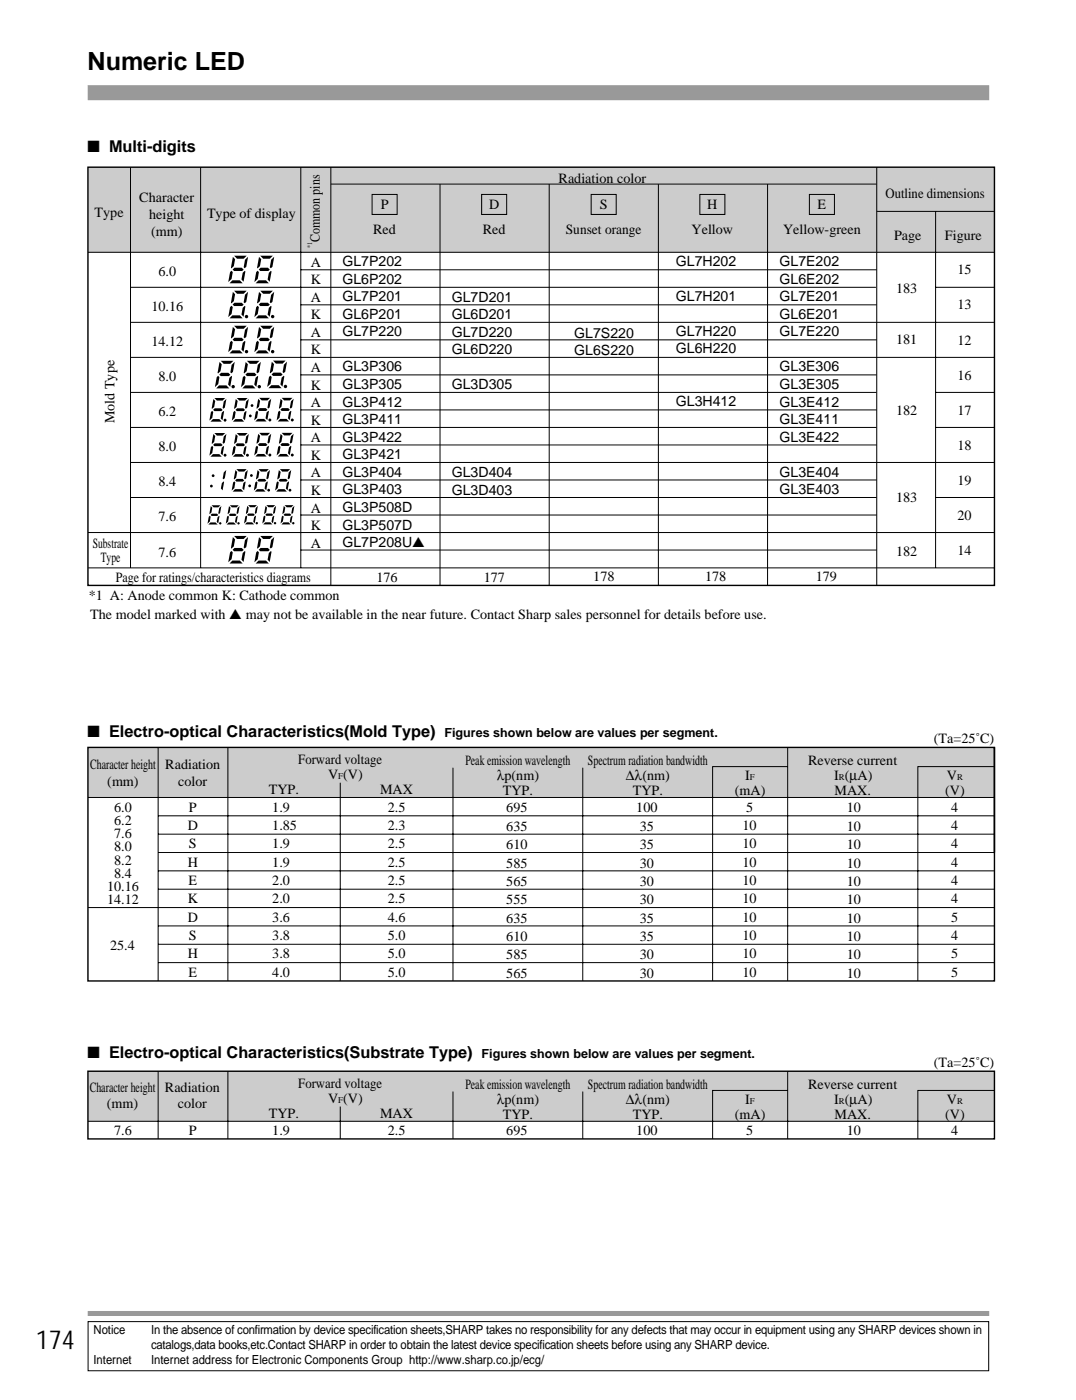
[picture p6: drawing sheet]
<svg xmlns="http://www.w3.org/2000/svg" width="215mm" height="280mm" viewBox="0 0 215 280" stroke-linecap="round" stroke-linejoin="round" font-family="sans-serif">
<path d="M17.5 262.5h180" fill="none" stroke="#999" stroke-width="1" stroke-linecap="butt"/>
<path d="M17.6 264.1h179.8v9.8h-179.8z" fill="none" stroke="#000" stroke-width=".2"/>
<path d="M17.5 18.5h180" fill="none" stroke="#999" stroke-width="3" stroke-linecap="butt"/>
<path d="M17.6 33.4h181v17h-181z" fill="#ccc"/>
<g fill="none" stroke="#000" stroke-width=".2">
<path d="M26.1 33.4v80.1M40.1 33.4v80.1M60.1 33.4v80.1M66.1 33.4v83.6M66.1 36.8h108.9M74.3 38.9h5v4h-5zM87.9 36.8v80.2M96.2 38.9h5v4h-5zM109.7 36.8v80.2M118 38.9h5v4h-5zM131.5 36.8v80.2M139.7 38.9h5v4h-5z"/>
<path d="M153.3 36.8v80.2M161.6 38.9h5v4h-5zM175.1 33.4v83.6M17.6 50.4h181M26.1 57.4h148.8M60 53.9h115.1M175.1 42.2h23.5M186.7 57.4h11.8M186.8 42.2v71.3M26 71.4h172.6M26 64.4h172.6M26.1 78.4h148.9"/>
<path d="M60 60.9h115.1M60 67.9h115.1M60 74.9h115.1M186.8 78.4h11.8M26.1 85.4h148.9M26.1 99.4h148.9M26.1 92.4h172.5M60 81.9h115.1M60 88.9h115.1M60 95.9h115.1M186.8 99.4h11.8M186.8 85.4h11.7"/>
<path d="M17.6 106.4h180.9M17.6 113.5h180.9M60 102.9h115.1M60 109.9h115.1"/>
</g>
<path d="M17.6 33.4h181v83.6h-181z" fill="none" stroke="#000" stroke-width=".28"/>
<g fill="#000">
<path d="M46.2 54.1l.3 .3-.3 1.3-.6 .7 .3-2zM46.4 56h1.5l.6 .6h-2.7zM46.5 51.3l.4 .5-.2 1.4-.5 .4-.1-.1zM46.5 58.3l.4 .5-.2 1.4-.5 .4-.1-.1zM46.7 51.1h2.6l-.6 .6h-1.4zM46.7 58.1h2.6l-.6 .6h-1.4zM46.4 53.9l.4-.4h1.5l.4 .4-.4 .3h-1.5zM48.5 54.5l.4-.4 .1 .1-.4 2.1-.4-.5zM48.9 51.9l.6-.6-.3 2-.3 .3-.2-.2zM48.9 58.9l.6-.6-.3 2-.3 .3-.2-.2zM51.4 54.1l.3 .3-.2 1.3-.7 .7 .4-2zM51.6 56h1.5l.6 .6h-2.6z"/>
<path d="M51.7 51.3l.5 .5-.3 1.4-.5 .4-.1-.1zM51.7 58.3l.5 .5-.3 1.4-.5 .4-.1-.1zM52 51.1h2.5l-.6 .6h-1.4zM52 58.1h2.5l-.6 .6h-1.4zM52 53.5h1.5l.4 .4-.3 .3h-1.6l-.3-.3zM53.7 54.5l.4-.4 .1 .1-.3 2.1-.5-.5zM54.1 51.9l.7-.6-.4 2-.3 .3-.2-.2zM54.1 58.9l.7-.6-.4 2-.3 .3-.2-.2zM42.6 79.7l.4 .4-.2 1.2-.4 .4-.1-.1zM42.8 79.5h2.2l-.6 .5h-1.1zM43.5 75.1l.3 .3-.2 1.3-.7 .7 .4-2zM43.7 77h1.5l.6 .6h-2.6z"/>
<path d="M43.8 72.3l.5 .5-.3 1.4-.5 .4-.1-.1zM44.1 72.1h2.5l-.6 .6h-1.3zM43.8 74.9l.4-.4h1.4l.4 .4-.3 .3h-1.6zM44.7 80.2l.5-.5-.3 1.7-.3 .3-.2-.2zM45.8 75.5l.4-.4 .1 .1-.3 2.1-.5-.5zM46.2 61.1l.3 .3-.3 1.3-.6 .7 .3-2zM46.2 68.1l.3 .3-.3 1.3-.6 .7 .3-2zM46.4 63h1.5l.6 .6h-2.7zM46.4 70h1.5l.6 .6h-2.7zM46.5 65.3l.4 .5-.2 1.4-.5 .4-.1-.1zM46.7 65.1h2.6l-.6 .6h-1.4zM46.4 60.9l.4-.4h1.5l.4 .4-.4 .3h-1.5z"/>
<path d="M46.4 67.9l.4-.4h1.5l.4 .4-.4 .3h-1.5zM46.3 72.9l.6-.6-.4 2-.3 .3-.2-.2zM47.1 79.7l.4 .4-.3 1.2-.4 .4-.1-.1zM47.3 79.5h2.1l-.5 .5h-1.1zM48.5 61.5l.4-.4 .1 .1-.4 2.1-.4-.5zM48.5 68.5l.4-.4 .1 .1-.4 2.1-.4-.5zM48.8 75.1l.2 .3-.2 1.3-.7 .7 .4-2zM49 77h1.4l.6 .6h-2.6zM49.1 72.3l.4 .5-.3 1.4-.4 .4-.1-.1zM49.3 72.1h2.5l-.6 .6h-1.3zM49 74.9l.4-.4h1.4l.4 .4-.3 .3h-1.6zM48.9 65.9l.6-.6-.3 2-.3 .3-.2-.2z"/>
<path d="M49.2 80.2l.5-.5-.3 1.7-.3 .3-.2-.2zM51 75.5l.4-.4 .2 .1-.4 2.1-.4-.5zM51.4 61.1l.3 .3-.2 1.3-.7 .7 .4-2zM51.4 68.1l.3 .3-.2 1.3-.7 .7 .4-2zM51.5 79.7l.4 .4-.2 1.2-.4 .4-.1-.1zM51.6 63h1.5l.6 .6h-2.6zM51.6 70h1.5l.6 .6h-2.6zM51.7 65.3l.5 .5-.3 1.4-.5 .4-.1-.1zM51.8 79.5h2.1l-.5 .5h-1.1zM52 65.1h2.5l-.6 .6h-1.4zM52 60.5h1.5l.4 .4-.3 .3h-1.6l-.3-.3zM52 67.5h1.5l.4 .4-.3 .3h-1.6l-.3-.3z"/>
<path d="M51.5 72.9l.6-.6-.4 2-.3 .3-.2-.2zM53.7 61.5l.4-.4 .1 .1-.3 2.1-.5-.5zM53.7 68.5l.4-.4 .1 .1-.3 2.1-.5-.5zM54 75.1l.3 .2-.3 1.4-.7 .6 .4-2zM53.6 80.2l.6-.5-.4 1.7-.2 .2-.2-.1zM54.2 77h1.5l.5 .6h-2.6zM54.3 72.3l.4 .4-.2 1.4-.5 .5-.1-.1zM54.5 72.1h2.5l-.6 .6h-1.3zM54.2 74.8l.4-.3h1.4l.4 .3-.3 .3h-1.6zM54.1 65.9l.7-.6-.4 2-.3 .3-.2-.2zM56 79.7l.4 .4-.2 1.2-.4 .4-.1-.1zM56.2 75.5l.4-.4 .2 .1-.4 2.1-.4-.5z"/>
<path d="M56.2 79.5h2.2l-.5 .5h-1.2zM56.7 72.9l.6-.6-.4 2-.3 .3-.2-.2zM58.1 80.2l.5-.5-.3 1.7-.3 .2-.1-.1zM42.4 82.1l.2 .2-.2 1.2-.6 .6 .3-1.8zM42.4 89.1l.2 .2-.2 1.2-.6 .6 .3-1.8zM42.5 83.7h1.3l.5 .6h-2.3zM42.5 90.7h1.3l.5 .6h-2.3zM42.6 86.7l.4 .4-.2 1.2-.4 .4-.1-.1zM42.8 86.5h2.2l-.6 .5h-1.1zM42.9 81.6h1.2l.3 .3-.2 .3h-1.4l-.2-.3zM42.9 88.6h1.2l.3 .3-.2 .3h-1.4l-.2-.3zM44.3 82.5l.3-.4 .1 .1-.3 1.8-.3-.4z"/>
<path d="M44.3 89.5l.3-.4 .1 .1-.3 1.8-.3-.4zM44.3 96.5l.3-.3 .1 .1-.3 1.7-.3-.4zM44.7 94.4l.5-.5-.3 1.7-.3 .2-.1-.2zM44.7 87.2l.5-.5-.3 1.7-.3 .3-.2-.2zM46.8 96.2l.2 .2-.2 1.1-.6 .5 .3-1.6zM46.8 82.1l.3 .2-.2 1.2-.6 .6 .3-1.8zM46.8 89.1l.3 .2-.2 1.2-.6 .6 .3-1.8zM46.9 97.7h1.2l.5 .5h-2.1zM47 83.7h1.3l.5 .6h-2.3zM47 90.7h1.3l.5 .6h-2.3zM47 93.9l.4 .4-.2 1.1-.4 .4zM47.1 86.7l.4 .4-.3 1.2-.4 .4-.1-.1z"/>
<path d="M47.2 93.7h2l-.4 .5h-1.1zM47 96l.3-.3h1.1l.4 .3-.3 .2h-1.3zM47.3 86.5h2.1l-.5 .5h-1.1zM47.3 81.6h1.3l.3 .3-.2 .3h-1.4l-.3-.3zM47.3 88.6h1.3l.3 .3-.2 .3h-1.4l-.3-.3zM48.6 96.5l.3-.3 .1 .1-.3 1.7-.3-.4zM48.8 82.5l.3-.4 .1 .1-.3 1.8-.4-.4zM48.8 89.5l.3-.4 .1 .1-.3 1.8-.4-.4zM49 94.4l.5-.5-.3 1.7-.3 .2-.1-.2zM49.2 87.2l.5-.5-.3 1.7-.3 .3-.2-.2zM51.2 96.2l.2 .2-.2 1.1-.5 .5 .3-1.6zM51.3 82.1l.2 .2-.2 1.2-.5 .5 .3-1.7z"/>
<path d="M51.3 89.1l.2 .2-.2 1.2-.5 .5 .3-1.7zM51.4 97.7h1.2l.4 .5h-2.1zM51.4 93.9l.4 .4-.2 1.1-.4 .4zM51.5 83.7h1.2l.5 .5h-2.2zM51.5 90.7h1.2l.5 .5h-2.2zM51.5 86.7l.4 .4-.2 1.2-.4 .4-.1-.1zM51.6 93.7h2.1l-.5 .5h-1.1zM51.4 96l.3-.3h1.2l.3 .3-.3 .2h-1.3zM51.8 86.5h2.1l-.5 .5h-1.1zM51.8 81.6h1.3l.3 .3-.3 .2h-1.3l-.3-.2zM51.8 88.6h1.3l.3 .3-.3 .2h-1.3l-.3-.2zM53 96.5l.4-.3 .1 .1-.3 1.7-.4-.4z"/>
<path d="M53.2 82.4l.4-.3 .1 .1-.3 1.8-.4-.4zM53.2 89.4l.4-.3 .1 .1-.3 1.8-.4-.4zM53.4 94.4l.5-.5-.3 1.7-.2 .2-.2-.2zM53.6 87.2l.6-.5-.4 1.7-.2 .2-.2-.1zM55.4 96.2l.3 .2-.2 1.1-.6 .5 .3-1.6zM55.6 97.7h1.2l.5 .5h-2.2zM55.7 93.9l.3 .4-.2 1.1-.4 .4zM55.8 82.1l.2 .2-.2 1.2-.6 .5 .3-1.7zM55.8 89.1l.2 .2-.2 1.2-.6 .5 .3-1.7zM55.9 93.7h2l-.5 .5h-1zM55.6 96l.3-.3h1.2l.3 .3-.2 .2h-1.3zM55.9 83.7h1.3l.5 .5h-2.2z"/>
<path d="M55.9 90.7h1.3l.5 .5h-2.2zM56 86.7l.4 .4-.2 1.2-.4 .4-.1-.1zM56.2 86.5h2.2l-.5 .5h-1.2zM56.3 81.6h1.2l.4 .3-.3 .2h-1.4l-.2-.2zM56.3 88.6h1.2l.4 .3-.3 .2h-1.4l-.2-.2zM57.3 96.5l.3-.3 .1 .1-.3 1.7-.3-.4zM57.7 82.4l.4-.3 .1 .1-.3 1.8-.4-.4zM57.7 89.4l.4-.3 .1 .1-.3 1.8-.4-.4zM57.7 94.4l.5-.5-.3 1.7-.3 .2-.2-.2zM58.1 87.2l.5-.5-.3 1.7-.3 .2-.1-.1zM41.9 103.1l.2 .1-.2 1-.5 .4 .3-1.3zM42 104.4h1l.4 .4h-1.8z"/>
<path d="M42.1 101.1l.3 .3-.2 1-.3 .3zM42.2 101h1.8l-.4 .4h-.9zM42.3 102.6h1l.3 .3-.2 .2h-1.1l-.3-.2zM43.4 103.4l.3-.3 .1 .1-.2 1.4-.3-.3zM43.8 101.5l.4-.4-.3 1.4-.2 .2-.1-.1zM45.5 103.1l.2 .1-.2 1-.4 .4 .2-1.3zM45.7 104.4h1l.4 .4h-1.8zM45.7 101.1l.3 .3-.1 1-.4 .3zM45.9 101h1.8l-.5 .4h-.9zM45.9 102.6h1.1l.2 .3-.2 .2h-1.1l-.2-.2zM46.2 110.1l.3 .3-.3 1.3-.6 .7 .3-2zM46.4 112h1.5l.6 .6h-2.7z"/>
<path d="M46.5 107.3l.4 .5-.2 1.4-.5 .4-.1-.1zM46.7 107.1h2.6l-.6 .6h-1.4zM46.4 109.9l.4-.4h1.5l.4 .4-.4 .3h-1.5zM47.1 103.4l.3-.3 .1 .1-.3 1.4-.3-.3zM47.4 101.5l.4-.4-.2 1.4-.2 .2-.2-.1zM48.5 110.5l.4-.4 .1 .1-.4 2.1-.4-.5zM49.2 103l.2 .2-.2 1-.5 .4 .3-1.4zM49.3 104.4h1l.4 .4h-1.8zM49.4 101.1l.3 .3-.2 1-.3 .3zM48.9 107.9l.6-.6-.3 2-.3 .3-.2-.2zM49.5 100.9h1.8l-.4 .5h-1zM49.6 102.6h1l.3 .3-.2 .2h-1.2l-.2-.2z"/>
<path d="M50.7 103.3l.3-.3 .1 .1-.2 1.5-.3-.3zM51.4 110.1l.3 .3-.2 1.3-.7 .7 .4-2zM51.1 101.5l.4-.4-.3 1.4-.2 .2-.1-.2zM51.6 112h1.5l.6 .6h-2.6zM51.7 107.3l.5 .5-.3 1.4-.5 .4-.1-.1zM52 107.1h2.5l-.6 .6h-1.4zM52 109.5h1.5l.4 .4-.3 .3h-1.6l-.3-.3zM52.8 103l.2 .2-.2 1-.4 .4 .2-1.4zM52.9 104.4h1.1l.4 .4h-1.9zM53 101.1l.3 .3-.2 1-.3 .3zM53.2 100.9h1.7l-.4 .5h-.9zM53 102.9l.2-.3h1.1l.2 .3-.2 .2h-1.1z"/>
<path d="M53.7 110.5l.4-.4 .1 .1-.3 2.1-.5-.5zM54.4 103.3l.3-.3 .1 .1-.3 1.5-.3-.3zM54.1 107.9l.7-.6-.4 2-.3 .3-.2-.2zM54.7 101.5l.4-.4-.2 1.4-.2 .2-.2-.2zM56.5 103l.1 .2-.1 1-.5 .4 .3-1.4zM56.6 104.4h1l.4 .4h-1.8zM56.7 101.1l.3 .3-.2 1-.3 .3zM56.8 100.9h1.8l-.4 .5h-1zM56.9 102.6h1l.3 .3-.3 .2h-1.1l-.2-.2zM58 103.3l.3-.3 .1 .1-.3 1.5-.2-.3zM58.3 101.5l.5-.4-.3 1.4-.2 .2-.1-.1z"/>
<circle cx="46.6" cy="77.3" r=".34"/>
<circle cx="49.2" cy="63.3" r=".34"/>
<circle cx="49.2" cy="70.3" r=".34"/>
<circle cx="51.8" cy="77.3" r=".34"/>
<circle cx="54.4" cy="63.3" r=".34"/>
<circle cx="54.4" cy="70.3" r=".34"/>
<circle cx="57" cy="77.2" r=".34"/>
<circle cx="42.2" cy="97.1" r=".28"/>
<circle cx="42.6" cy="95.1" r=".28"/>
<circle cx="44.9" cy="84" r=".29"/>
<circle cx="44.9" cy="91" r=".29"/>
<circle cx="49.4" cy="91" r=".29"/>
<circle cx="49.9" cy="97.1" r=".28"/>
<circle cx="50" cy="83.1" r=".28"/>
<circle cx="50.2" cy="95" r=".28"/>
<circle cx="50.3" cy="81" r=".28"/>
<circle cx="53.6" cy="98" r=".28"/>
<circle cx="53.9" cy="90.9" r=".29"/>
<circle cx="53.9" cy="83.9" r=".29"/>
<circle cx="57.9" cy="98" r=".28"/>
<circle cx="58.4" cy="90.9" r=".29"/>
<circle cx="58.4" cy="83.9" r=".29"/>
<circle cx="44" cy="104.6" r=".24"/>
<circle cx="47.6" cy="104.6" r=".24"/>
<circle cx="51.3" cy="104.5" r=".24"/>
<circle cx="54.9" cy="104.5" r=".24"/>
<circle cx="58.6" cy="104.6" r=".24"/>
</g>
<path d="M17.6 149.4h181v9.9h-181z" fill="#ccc"/>
<path d="M17.6 149.4h181v46.6h-181zM198.6 149.4v21" fill="none" stroke="#000" stroke-width=".28"/>
<g fill="none" stroke="#000" stroke-width=".2">
<path d="M17.6 159.4h181M31.6 149.4v46.6M45.5 149.4v46.6M67.9 156.4v39.6M90.4 153.4v42.6M116.4 153.4v42.6M157.3 153.2h-15v42.8M157.3 149.4v46.6M198.5 153.2h-15.2v42.8M31.6 166.7h167M31.6 170.4h167M31.6 174h167"/>
<path d="M31.6 177.7h167M31.6 163h167M17.6 181.4h181M31.6 185h167M31.6 188.7h167M31.6 192.4h167"/>
</g>
<path d="M17.6 214.1h181v10h-181z" fill="#ccc"/>
<path d="M17.6 214.1h181v13.5h-181z" fill="none" stroke="#000" stroke-width=".28"/>
<path d="M31.6 214.1v13.5M45.5 214.1v13.5M90.4 218.1v9.5M116.4 218.1v9.5M157.3 217.9h-15v9.7M157.3 214.1v13.5M198.5 217.9h-15.2v9.7M17.6 224.1h181M67.9 221.1v6.5" fill="none" stroke="#000" stroke-width=".2"/>
<text font-size="5.2" x="7.1" y="269.5">174</text>
<text font-size="5" x="17.5" y="14">Numeric LED</text>
<g font-size="3.2">
<text x="17.5" y="30.3">■ Multi-digits</text>
<text x="17.5" y="147.3">■ Electro-optical Characteristics(Mold Type)</text>
<text x="17.5" y="211.3">■ Electro-optical Characteristics(Substrate Type)</text>
</g>
<g font-size="2.8">
<text x="27.8" y="40.4">Character</text>
<text x="76" y="41.8">P</text>
<text x="97.6" y="41.8">D</text>
<text x="111.5" y="36.5">Radiation color</text>
<text x="119.8" y="41.8">S</text>
<text x="141.2" y="41.8">H</text>
<text x="163.2" y="41.8">E</text>
<text x="176.8" y="39.6">Outline dimensions</text>
<text x="18.9" y="43.4">Type</text>
<text x="29.8" y="43.7">height</text>
<text x="30.2" y="47.1">(mm)</text>
<text x="41.3" y="43.5">Type of display</text>
<text x="74.5" y="46.8">Red</text>
<text x="96.4" y="46.8">Red</text>
<text x="113" y="46.8">Sunset orange</text>
<text x="138.1" y="46.8">Yellow</text>
<text x="156.3" y="46.8">Yellow-green</text>
<text x="178.5" y="47.9">Page</text>
<text x="188.7" y="47.9">Figure</text>
<text x="62" y="53.3">A</text>
<text x="63.8" y="48.4" transform="rotate(-90 63.8 48.4)">Common pins</text>
<text x="68.4" y="53.2">GL7P202</text>
<text x="134.9" y="53.1">GL7H202</text>
<text x="155.6" y="53.2">GL7E202</text>
<text x="31.6" y="55.1">6.0</text>
<text x="62" y="56.8">K</text>
<text x="68.4" y="56.7">GL6P202</text>
<text x="155.6" y="56.7">GL6E202</text>
<text x="178.9" y="58.5">183</text>
<text x="191.2" y="54.8">15</text>
<text x="30.2" y="62.1">10.16</text>
<text x="62" y="60.3">A</text>
<text x="62" y="63.8">K</text>
<text x="68.4" y="60.2">GL7P201</text>
<text x="68.4" y="63.7">GL6P201</text>
<text x="90.2" y="60.3">GL7D201</text>
<text x="90.2" y="63.8">GL6D201</text>
<text x="134.9" y="60.1">GL7H201</text>
<text x="155.6" y="60.2">GL7E201</text>
<text x="155.6" y="63.7">GL6E201</text>
<text x="191.2" y="61.8">13</text>
<text x="30.2" y="69.1">14.12</text>
<text x="62" y="67.3">A</text>
<text x="62" y="70.8">K</text>
<text x="68.4" y="67.2">GL7P220</text>
<text x="90.2" y="67.3">GL7D220</text>
<text x="90.2" y="70.8">GL6D220</text>
<text x="114.7" y="67.5">GL7S220</text>
<text x="114.7" y="71">GL6S220</text>
<text x="134.9" y="67.1">GL7H220</text>
<text x="134.9" y="70.6">GL6H220</text>
<text x="155.6" y="67.2">GL7E220</text>
<text x="178.9" y="68.8">181</text>
<text x="191.2" y="68.9">12</text>
<text x="31.6" y="76.1">8.0</text>
<text x="62" y="74.3">A</text>
<text x="62" y="77.9">K</text>
<text x="68.4" y="74.2">GL3P306</text>
<text x="68.4" y="77.7">GL3P305</text>
<text x="90.2" y="77.8">GL3D305</text>
<text x="155.6" y="74.2">GL3E306</text>
<text x="155.6" y="77.7">GL3E305</text>
<text x="191.2" y="75.9">16</text>
<text x="31.6" y="83.1">6.2</text>
<text x="62" y="81.4">A</text>
<text x="68.4" y="81.2">GL3P412</text>
<text x="134.9" y="81.2">GL3H412</text>
<text x="155.6" y="81.2">GL3E412</text>
<text x="178.9" y="82.9">182</text>
<text x="191.2" y="82.9">17</text>
<text x="22.9" y="84.6" transform="rotate(-90 22.9 84.6)">Mold Type</text>
<text x="62" y="84.9">K</text>
<text x="62" y="88.4">A</text>
<text x="68.4" y="84.8">GL3P411</text>
<text x="68.4" y="88.3">GL3P422</text>
<text x="155.6" y="84.8">GL3E411</text>
<text x="155.6" y="88.3">GL3E422</text>
<text x="191.2" y="89.9">18</text>
<text x="31.6" y="90.2">8.0</text>
<text x="62" y="91.9">K</text>
<text x="62" y="95.4">A</text>
<text x="68.4" y="91.8">GL3P421</text>
<text x="68.4" y="95.3">GL3P404</text>
<text x="90.2" y="95.4">GL3D404</text>
<text x="155.6" y="95.3">GL3E404</text>
<text x="31.6" y="97.2">8.4</text>
<text x="62" y="98.9">K</text>
<text x="68.4" y="98.8">GL3P403</text>
<text x="90.2" y="98.9">GL3D403</text>
<text x="155.6" y="98.8">GL3E403</text>
<text x="178.9" y="100.3">183</text>
<text x="191.2" y="96.9">19</text>
<text x="31.6" y="104.2">7.6</text>
<text x="62" y="102.4">A</text>
<text x="62" y="105.9">K</text>
<text x="68.4" y="102.3">GL3P508D</text>
<text x="68.4" y="105.8">GL3P507D</text>
<text x="191.2" y="104">20</text>
<text x="18.5" y="109.4">Substrate</text>
<text x="20.1" y="112.2">Type</text>
<text x="31.6" y="111.2">7.6</text>
<text x="62" y="109.4">A</text>
<text x="68.4" y="109.3">GL7P208U▲</text>
<text x="178.9" y="111.2">182</text>
<text x="191.2" y="111">14</text>
<text x="17.7" y="119.8">*1 A: Anode common K: Cathode common</text>
<text x="23.1" y="116.3">Page for ratings/characteristics diagrams</text>
<text x="75.2" y="116.4">176</text>
<text x="96.6" y="116.2">177</text>
<text x="118.5" y="116.1">178</text>
<text x="140.8" y="116.2">178</text>
<text x="162.9" y="116.1">179</text>
<text x="18" y="123.7">The model marked with ▲ may not be available in the near future. Contact Sharp sales personnel for details before use.</text>
<text x="186.4" y="148.5">(Ta=25˚C)</text>
<text x="18" y="153.7">Character height</text>
<text x="33" y="153.7">Radiation</text>
<text x="59.6" y="152.6">Forward voltage</text>
<text x="65.5" y="155.6">V (V)</text>
<text x="92.9" y="152.9">Peak emission wavelength</text>
<text x="99.2" y="155.9">λp(nm)</text>
<text x="117.4" y="152.9">Spectrum radiation bandwidth</text>
<text x="125" y="155.9">∆λ(nm)</text>
<text x="148.8" y="155.9">I</text>
<text x="161.4" y="152.9">Reverse current</text>
<text x="166.5" y="155.9">I (µA)</text>
<text x="189.1" y="155.9">V</text>
<text x="21.4" y="157.1">(mm)</text>
<text x="35.6" y="157.1">color</text>
<text x="53.7" y="158.6">TYP.</text>
<text x="75.9" y="158.6">MAX</text>
<text x="100.4" y="158.9">TYP.</text>
<text x="126.3" y="158.9">TYP.</text>
<text x="146.7" y="158.9">(mA)</text>
<text x="166.6" y="158.9">MAX.</text>
<text x="188.7" y="158.9">(V)</text>
<text x="22.8" y="162.2">6.0</text>
<text x="22.8" y="164.8">6.2</text>
<text x="22.8" y="167.5">7.6</text>
<text x="37.5" y="165.8">D</text>
<text x="37.7" y="162.2">P</text>
<text x="54.4" y="162.2">1.9</text>
<text x="54.4" y="165.8">1.85</text>
<text x="77.4" y="162.2">2.5</text>
<text x="77.4" y="165.8">2.3</text>
<text x="101.1" y="162.3">695</text>
<text x="101.1" y="166">635</text>
<text x="127" y="162.3">100</text>
<text x="127.7" y="166">35</text>
<text x="148.3" y="165.8">10</text>
<text x="149" y="162.2">5</text>
<text x="169.1" y="162.3">10</text>
<text x="169.1" y="166">10</text>
<text x="189.9" y="162.2">4</text>
<text x="189.9" y="165.8">4</text>
<text x="22.8" y="170.1">8.0</text>
<text x="22.8" y="172.8">8.2</text>
<text x="37.5" y="173.2">H</text>
<text x="37.7" y="169.5">S</text>
<text x="54.4" y="169.5">1.9</text>
<text x="54.4" y="173.2">1.9</text>
<text x="77.4" y="169.5">2.5</text>
<text x="77.4" y="173.2">2.5</text>
<text x="101.1" y="169.7">610</text>
<text x="101.1" y="173.4">585</text>
<text x="127.7" y="169.7">35</text>
<text x="127.7" y="173.4">30</text>
<text x="148.3" y="169.5">10</text>
<text x="148.3" y="173.2">10</text>
<text x="169.1" y="169.7">10</text>
<text x="169.1" y="173.4">10</text>
<text x="189.9" y="169.5">4</text>
<text x="189.9" y="173.2">4</text>
<text x="21.4" y="178">10.16</text>
<text x="22.8" y="175.4">8.4</text>
<text x="37.6" y="176.8">E</text>
<text x="54.4" y="176.8">2.0</text>
<text x="77.4" y="176.8">2.5</text>
<text x="101.1" y="177">565</text>
<text x="127.7" y="177">30</text>
<text x="148.3" y="176.8">10</text>
<text x="169.1" y="177">10</text>
<text x="189.9" y="176.8">4</text>
<text x="21.4" y="180.7">14.12</text>
<text x="37.5" y="180.5">K</text>
<text x="37.5" y="184.2">D</text>
<text x="54.4" y="180.5">2.0</text>
<text x="54.4" y="184.2">3.6</text>
<text x="77.4" y="180.5">2.5</text>
<text x="77.4" y="184.2">4.6</text>
<text x="101.1" y="180.7">555</text>
<text x="101.1" y="184.4">635</text>
<text x="127.7" y="180.7">30</text>
<text x="127.7" y="184.4">35</text>
<text x="148.3" y="180.5">10</text>
<text x="148.3" y="184.2">10</text>
<text x="169.1" y="180.7">10</text>
<text x="169.1" y="184.4">10</text>
<text x="189.9" y="180.5">4</text>
<text x="189.9" y="184.2">5</text>
<text x="22" y="189.7">25.4</text>
<text x="37.5" y="191.5">H</text>
<text x="37.7" y="187.9">S</text>
<text x="54.4" y="187.9">3.8</text>
<text x="54.4" y="191.5">3.8</text>
<text x="77.4" y="187.9">5.0</text>
<text x="77.4" y="191.5">5.0</text>
<text x="101.1" y="188">610</text>
<text x="101.1" y="191.7">585</text>
<text x="127.7" y="188">35</text>
<text x="127.7" y="191.7">30</text>
<text x="148.3" y="187.9">10</text>
<text x="148.3" y="191.5">10</text>
<text x="169.1" y="188">10</text>
<text x="169.1" y="191.7">10</text>
<text x="189.9" y="187.9">4</text>
<text x="189.9" y="191.5">5</text>
<text x="37.6" y="195.2">E</text>
<text x="54.4" y="195.2">4.0</text>
<text x="77.4" y="195.2">5.0</text>
<text x="101.1" y="195.4">565</text>
<text x="127.7" y="195.4">30</text>
<text x="148.3" y="195.2">10</text>
<text x="169.1" y="195.4">10</text>
<text x="189.9" y="195.2">5</text>
<text x="186.4" y="213.2">(Ta=25˚C)</text>
<text x="17.9" y="218.1">Character height</text>
<text x="21.3" y="221.5">(mm)</text>
<text x="32.9" y="218.1">Radiation</text>
<text x="35.5" y="221.5">color</text>
<text x="59.6" y="217.3">Forward voltage</text>
<text x="65.5" y="220.3">V (V)</text>
<text x="92.9" y="217.6">Peak emission wavelength</text>
<text x="99.2" y="220.6">λp(nm)</text>
<text x="117.4" y="217.6">Spectrum radiation bandwidth</text>
<text x="125" y="220.6">∆λ(nm)</text>
<text x="148.8" y="220.6">I</text>
<text x="161.4" y="217.6">Reverse current</text>
<text x="166.5" y="220.6">I (µA)</text>
<text x="189.1" y="220.6">V</text>
<text x="22.8" y="226.9">7.6</text>
<text x="37.7" y="226.9">P</text>
<text x="53.7" y="223.3">TYP.</text>
<text x="54.4" y="226.9">1.9</text>
<text x="75.9" y="223.3">MAX</text>
<text x="77.4" y="226.9">2.5</text>
<text x="100.4" y="223.6">TYP.</text>
<text x="101.1" y="226.9">695</text>
<text x="126.3" y="223.6">TYP.</text>
<text x="127" y="226.9">100</text>
<text x="146.7" y="223.6">(mA)</text>
<text x="149" y="226.9">5</text>
<text x="166.6" y="223.6">MAX.</text>
<text x="169.1" y="226.9">10</text>
<text x="188.7" y="223.6">(V)</text>
<text x="189.9" y="226.9">4</text>
</g>
<g font-size="2.5">
<text x="88.8" y="147.3">Figures shown below are values per segment.</text>
<text x="96.2" y="211.3">Figures shown below are values per segment.</text>
<text x="18.7" y="266.6">Notice</text>
<text x="30.2" y="269.6">catalogs,data books,etc.Contact SHARP in order to obtain the latest device specification sheets before using any SHARP device.</text>
<text x="30.2" y="266.6">In the absence of confirmation by device specification sheets,SHARP takes no responsibility for any defects that may occur in equipment using any SHARP devices shown in</text>
<text x="18.7" y="272.6">Internet</text>
<text x="30.2" y="272.6">Internet address for Electronic Components Group http://www.sharp.co.jp/ecg/</text>
</g>
<g font-size="1.8">
<text x="67.5" y="155.6">F</text>
<text x="149.7" y="155.9">F</text>
<text x="167.5" y="155.9">R</text>
<text x="191.1" y="155.9">R</text>
<text x="67.5" y="220.3">F</text>
<text x="149.7" y="220.6">F</text>
<text x="167.5" y="220.6">R</text>
<text x="191.1" y="220.6">R</text>
</g>
<text font-size="1.4" x="62.3" y="49.6" transform="rotate(-90 62.3 49.6)">*1</text>
</svg>
